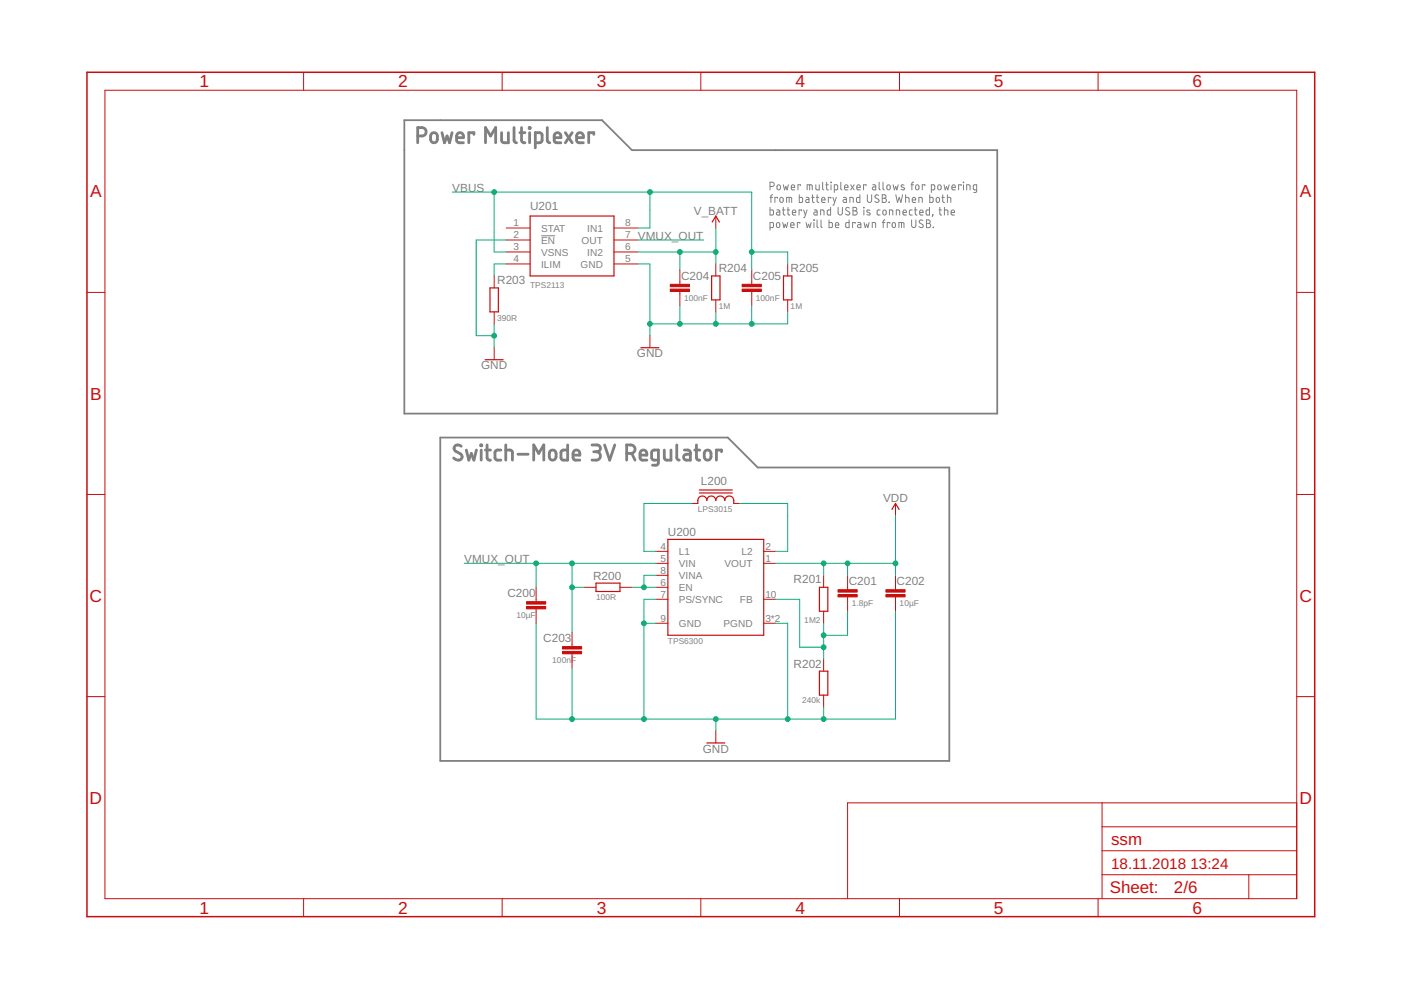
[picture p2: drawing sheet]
<svg xmlns="http://www.w3.org/2000/svg" width="297mm" height="210mm" viewBox="0 0 297 210" stroke-linecap="round" stroke-linejoin="round" font-family="sans-serif">
<g fill="none" stroke="#808080" stroke-width=".59">
<path d="M88.6 28.8a1.58 1.58 0 0 0 1.5-.3 .9 .9 0 0 0 .2-.9 .9 .9 0 0 0-.8-.5h-.9v3.2M91.6 28.3l.6-.1 .4 .2 .1 .4a1.25 1.25 0 0 1-.3 1.3l-.4 .2-.4-.2a1.48 1.48 0 0 1 0-1.8zM93.7 28.1l.5 2.2 .6-1.5 .5 1.5 .5-2.2M96.8 29.2h1.5a.75 .75 0 0 0-.5-1.1 .75 .75 0 0 0-1 .7l.1 1.3 .3 .1 1.1 .1M100.5 28.5v-.4h-1.1v2.2M102.9 30.3v-3.2l1.1 1.7 1.1-1.7v3.2M106.3 28.1l.1 1.8 .5 .4h.9v-2.2M109 27.1v2.8l.5 .4M110.2 28.1h1.1M110.6 27.1v2.6l.2 .5 .5 .1M112.2 27.1h.2v.1h-.2zM112.3 28.1v2.2"/>
<path d="M113.5 30.3l1.1-.1 .2-.1 .1-1.4-.3-.5-1.1-.1v3.2M116 27.1l.1 2.8 .5 .4M117.5 29.2h1.4a.74 .74 0 0 0-.5-1 .74 .74 0 0 0-.9 .6l.1 1.3 .3 .1 1 .1M119.9 28.1l1.4 2.2M121.3 28.1l-1.4 2.2M122.3 29.2h1.4a.74 .74 0 0 0-.5-1 .74 .74 0 0 0-.9 .6v1.3l.3 .1 1.1 .1M125.9 28.5v-.4h-1.1v2.2M97.8 94.6a.8 .8 0 0 0-1.2-.2 .8 .8 0 0 0 0 1.3l1 .5a.78 .78 0 0 1 .2 1.1 .78 .78 0 0 1-1.1 .2l-.5-.4M98.9 95.4l.5 2.2 .5-1.5 .6 1.5 .5-2.2M101.9 94.3h.2v.2h-.2zM102 95.4v2.2M102.9 95.4h1.1"/>
<path d="M103.3 94.3v2.9l.2 .3 .5 .1M106.2 95.4h-.9l-.4 .5 .2 1.4 .2 .2 .9 .1M107.2 95.4h.9a.51 .51 0 0 1 .5 .5v1.7M107.2 94.3v3.3M109.8 96.3h2.2M113.2 97.6v-3.3l1 1.8 1.1-1.8v3.3M116.6 95.7a.72 .72 0 0 1 .8-.3 .72 .72 0 0 1 .5 .7v.8a.72 .72 0 0 1-.7 .7 .72 .72 0 0 1-.7-.7zM120.4 94.3v3.3l-1.3-.1-.2-.5 .1-1.4 .3-.2h1.1M121.5 96.5h1.4a.76 .76 0 0 0-.5-1.1 .76 .76 0 0 0-.9 .7v.9l.2 .5 1.2 .1M125.5 94.3h1.1a.72 .72 0 0 1 .7 .8 .72 .72 0 0 1-.7 .7h-.7M126.4 95.8a.89 .89 0 0 1 .9 .9 .89 .89 0 0 1-.9 .9h-.9M128.2 94.3l1.1 3.3 1-3.3"/>
<path d="M132.9 96.1a1.56 1.56 0 0 0 1.5-.3 .89 .89 0 0 0 .2-.9 .89 .89 0 0 0-.8-.6h-.9v3.3M133.9 96.1l.7 1.5M135.7 96.5h1.4a.76 .76 0 0 0-.5-1.1 .76 .76 0 0 0-.9 .7v1.1l.2 .3 1.2 .1M139.6 97.6l-1.1-.1-.2-.2-.1-1.4 .3-.5h1.1v2.7a.51 .51 0 0 1-.5 .5h-.8M140.8 95.4l.1 1.8 .2 .3 .3 .1h.9v-2.2M143.5 94.3v2.9l.2 .3 .3 .1M145.1 95.4h.9l.4 .5v1.7h-.8a.62 .62 0 0 1-.7-.7 .62 .62 0 0 1 .7-.6h.8M147.3 95.4h1.1M147.7 94.3v2.9l.2 .3 .5 .1M149.6 95.5l.4-.1 .5 .1a1.48 1.48 0 0 1 0 1.9l-.5 .2-.4-.2-.3-.5a1.25 1.25 0 0 1 .3-1.4zM153 95.8v-.4h-1.1v2.2"/>
</g>
<path d="M85.7 25.5h41.9l6.4 6.3h77.4v55.9h-125.7zM93.3 92.8h61l6.4 6.3h40.6v62.2h-108z" fill="none" stroke="#808080" stroke-width=".38"/>
<g fill="none" stroke="#808080" stroke-width=".21">
<path d="M163.3 39.5h.4a.46 .46 0 0 0 .5-.4 .46 .46 0 0 0-.5-.5h-.4v1.7M164.8 39.3h.6l.1 .6a.36 .36 0 0 1-.4 .4 .36 .36 0 0 1-.4-.4zM166.1 39.2l.2 1.1 .3-.8 .3 .8 .3-1.1M167.8 39.7h.7a.38 .38 0 0 0-.3-.5 .38 .38 0 0 0-.4 .3l.1 .7 .6 .1M169.7 39.4v-.2h-.5v1.1M171.7 39.2v1.1M173 39.2v.9l.2 .2h.5v-1.1M174.4 38.6v1.4l.3 .3M175.1 39.2h.5M175.3 38.6v1.5l.3 .2M176.1 38.6l.2 .1zM176.2 39.2v1.1"/>
<path d="M178.3 38.6v1.4l.2 .3M179.1 39.7h.7a.38 .38 0 0 0-.3-.5 .38 .38 0 0 0-.4 .3l.1 .7 .6 .1M180.4 39.2l.7 1.1M181.1 39.2l-.7 1.1M181.7 39.7h.7a.38 .38 0 0 0-.2-.5 .38 .38 0 0 0-.5 .3l.1 .7 .6 .1M183.6 39.4v-.2h-.5v1.1M185 39.2h.5l.2 .3v.8l-.6-.1-.1-.2v-.2l.7-.2M186.4 38.6v1.4l.2 .3M187.2 38.6v1.4l.3 .3M188.1 39.3h.5l.1 .6a.36 .36 0 0 1-.3 .4 .36 .36 0 0 1-.4-.4zM189.4 39.2l.2 1.1 .3-.8 .3 .8 .2-1.1M191.7 39.3l-.4-.1-.3 .2 .7 .5v.2l-.2 .2-.4-.1"/>
<path d="M193.1 39.2h.6M193.7 38.6l-.3 .2-.1 1.5M194.2 39.3h.5l.1 .6a.36 .36 0 0 1-.3 .4 .36 .36 0 0 1-.4-.4zM196.1 39.4v-.2h-.6v1.1M198.9 39.3h.5l.1 .6a.36 .36 0 0 1-.3 .4 .36 .36 0 0 1-.4-.4zM200.2 39.2l.2 1.1 .3-.8 .3 .8 .2-1.1M201.8 39.7h.8a.39 .39 0 0 0-.3-.5 .39 .39 0 0 0-.5 .3l.1 .7 .7 .1M203.8 39.4v-.2h-.6v1.1M204.2 38.6l.1 .1zM204.3 39.2v1.1M114.7 50h3M163.3 44v1.6h.6l.1-.3v-.6l-.2-.2h-.5"/>
<path d="M163.3 48.3l.5-.1 .2-.1v-.6l-.1-.3h-.6v1.6M163.3 41.8h.5M163.8 41.3h-.2l-.2 .3v1.3M164.7 44.5h.5l.1 .3v.8h-.5l-.2-.2 .1-.3 .6-.1M164.7 47.3h.5l.1 .6a.36 .36 0 0 1-.3 .4 .36 .36 0 0 1-.4-.4zM164.8 42v-.2h-.5v1.1M165.4 42h.5l.2 .6a.36 .36 0 0 1-.4 .3 .36 .36 0 0 1-.4-.3zM165.9 44.5h.5M165.9 47.2l.3 1.1 .3-.8 .3 .8 .2-1.1M166.1 44v1.4l.3 .2M166.8 42.9v-1.1l1 .1 .1 1M166.9 44.5h.5"/>
<path d="M167.1 44v1.4l.3 .2M167.3 41.8v1.1M167.6 47.7h.8a.38 .38 0 0 0-.3-.5 .38 .38 0 0 0-.5 .3l.1 .7 .7 .1M168 45.1h.7a.38 .38 0 0 0-.2-.6 .38 .38 0 0 0-.5 .4l.1 .6 .6 .1M169.5 41.3v1.6h.6l.1-.9-.2-.1-.5-.1M169.6 47.4v-.2h-.5v1.1M169.9 44.7v-.2h-.5v1.1M170.4 44.5l.4 1.1M170.9 41.8l.5 .1 .1 .2v.8h-.5l-.2-.2 .1-.3 .6-.1M170.9 47.2l.3 1.1 .2-.8 .3 .8 .3-1.1M171.1 44.5l-.5 1.6h-.2M171.1 40.3v-1.1l1 .1 .1 1"/>
<path d="M172.1 41.8h.5M172.3 41.3v1.5l.3 .1M172.5 46.6l.1 .1zM172.6 47.2v1.1M172.6 44.5h.5l.1 .3v.8h-.5l-.2-.2 .1-.3 .6-.1M173.1 41.8h.5M173.2 46.6v1.4l.3 .3M173.2 41.3l.1 1.5 .3 .1M174 45.6v-1.1l.7 .1v1M174.1 46.6v1.4l.2 .3M174.2 42.4h.7a.38 .38 0 0 0-.2-.5 .38 .38 0 0 0-.5 .3l.1 .6 .6 .1M175.8 46.6v1.7l.6-.1 .1-.9-.2-.1h-.5"/>
<path d="M176.1 44v1.6h-.5l-.2-.3v-.6l.2-.2h.5M176.1 42v-.2h-.5v1.1M176.6 41.8l.4 1.1M176.9 40.3l.5-.1 .2-.1-.1-.9h-.6v1.6M177.1 47.7h.7a.38 .38 0 0 0-.2-.5 .38 .38 0 0 0-.5 .3l.1 .7 .6 .1M177.3 41.8l-.5 1.7h-.2M177.7 44v1.1a.46 .46 0 0 0 .4 .5 .46 .46 0 0 0 .5-.5v-1.1M178.8 41.8l.5 .1 .2 .2v.8h-.6l-.2-.2 .1-.3 .7-.1M180 46.6v1.7l-.5-.1-.2-.2 .1-.7 .6-.1M180.1 44.1l-.4-.1-.4 .3 .1 .3 .6 .3a.4 .4 0 0 1 .1 .6 .4 .4 0 0 1-.7 0l-.1-.1M180.2 42.9v-1.1l.7 .2v.9M180.8 44h.5a.37 .37 0 0 1 .4 .3 .37 .37 0 0 1-.4 .4 .44 .44 0 0 1 .5 .4 .44 .44 0 0 1-.5 .5h-.5z"/>
<path d="M180.8 44.7h.5M181.3 47.4v-.2h-.5v1.1M181.9 47.2h.5l.1 .3v.8l-.5-.1-.2-.2 .1-.2 .6-.2M182.3 41.3v1.6h-.5l-.2-.2v-.7l.2-.1 .5-.1M183.1 44l.1 .1zM183.2 44.5v1.1M183.2 47.2l.3 1.1 .2-.8 .3 .8 .3-1.1M183.9 41.3v1.2a.46 .46 0 0 0 .5 .4 .46 .46 0 0 0 .4-.4v-1.2M184.4 44.6l-.4-.1-.2 .3 .7 .4v.3l-.2 .1-.5-.1M184.9 48.3v-1.1l.7 .1 .1 1M186.3 41.4a.41 .41 0 0 0-.6-.1 .41 .41 0 0 0-.1 .6l.6 .3a.38 .38 0 0 1 .1 .6 .38 .38 0 0 1-.5 .1l-.3-.2M186.6 44.5h-.5l-.1 .3 .1 .7 .5 .1"/>
<path d="M187 41.3h.5a.37 .37 0 0 1 .4 .4 .37 .37 0 0 1-.4 .3 .44 .44 0 0 1 .4 .5 .44 .44 0 0 1-.4 .4h-.5zM187 42h.5M187.1 47.2h.5M187.3 44.6h.5l.1 .6a.36 .36 0 0 1-.4 .4 .36 .36 0 0 1-.3-.4zM187.6 46.6l-.2 .1-.1 .2v1.4M188.5 42.8l.1 .1zM188.6 45.6v-1.1l.7 .1v1M188.7 47.4v-.2h-.6v1.1M189.3 47.3h.5l.1 .6a.36 .36 0 0 1-.4 .4 .36 .36 0 0 1-.4-.4zM189.9 41.3l.4 1.6 .3-1.1 .4 1.1 .4-1.6M190 45.6v-1.1l.7 .1 .1 1M190.6 48.3v-1.1l1 .1 .1 1"/>
<path d="M191.1 47.2v1.1M191.5 45.1h.7a.38 .38 0 0 0-.3-.6 .38 .38 0 0 0-.4 .4v.6l.7 .1M192 41.8l.7 .2v.9M192 41.3v1.6M193.3 46.6v1.2a.46 .46 0 0 0 .4 .5 .46 .46 0 0 0 .5-.5v-1.2M193.4 42.4h.7a.38 .38 0 0 0-.2-.5 .38 .38 0 0 0-.5 .3l.1 .6 .6 .1M193.4 44.5h-.4l-.2 .3 .1 .7 .5 .1M193.9 44.5h.5M194.1 44v1.4l.3 .2M194.8 42.9v-1.1l.7 .2v.9M195 45.1h.7a.38 .38 0 0 0-.2-.6 .38 .38 0 0 0-.5 .4l.1 .6 .6 .1M195.7 46.8a.42 .42 0 0 0-.6-.1 .42 .42 0 0 0-.1 .5l.6 .4a.38 .38 0 0 1 .1 .5 .38 .38 0 0 1-.5 .1l-.4-.2"/>
<path d="M196.4 46.6h.5a.37 .37 0 0 1 .3 .4 .37 .37 0 0 1-.3 .4 .44 .44 0 0 1 .4 .4 .44 .44 0 0 1-.4 .5h-.5zM196.4 47.4h.5M197.1 44v1.6h-.6l-.2-.3 .1-.7 .7-.1M197.1 41.3v1.6h.6l.1-.9-.1-.1-.6-.1M197.5 40.3l.5-.1 .2-.1-.1-.9h-.6v1.6M197.7 45.5l.1 .1zM197.8 45.6l-.1 .4M197.8 48.2l.2 .1zM198.6 42h.5l.1 .6a.36 .36 0 0 1-.4 .3 .36 .36 0 0 1-.3-.3zM199.1 44.5h.5M199.3 44v1.4l.3 .2M199.7 41.8h.5"/>
<path d="M199.9 41.3v1.5l.3 .1M200.2 44.5l.7 .1 .1 1M200.2 44v1.6M200.9 41.8l.6 .2 .1 .9M200.9 41.3v1.6M201.7 45.1h.7a.38 .38 0 0 0-.3-.6 .38 .38 0 0 0-.4 .4v.6l.7 .1M205 40.3v-1.1l.7 .1v1M207.1 40.3l-.6-.1-.1-.1v-.6l.1-.3h.6v1.3l-.2 .3h-.4"/>
</g>
<g fill="none" stroke="#c90d0c" stroke-width=".21">
<path d="M22.2 19.1h252.7v171.4h-252.7zM64.4 15.3v3.8M106.5 15.3v3.8M148.6 15.3v3.8M190.7 15.3v3.8M232.8 15.3v3.8M104.8 58.5v2.5M107.3 48.3h5.1M107.3 50.9h5.1M107.3 53.4h5.1M107.3 56h5.1M130.2 48.3h5.1"/>
<path d="M130.2 50.9h5.1M130.2 53.4h5.1M130.2 56h5.1M144.1 57.2v3.1M151.8 45.8v2.5M151.8 56v2.5M159.4 57.2v3.1M167 56v2.5M18.4 62h3.8M104.8 66.1v2.6M104.8 73.7v2.6M137.8 71.2v2.5"/>
<path d="M144.1 61.8v3.1M151.8 63.6v2.5M159.4 61.8v3.1M167 63.6v2.5M274.9 62h3.8M18.4 104.8h3.8M139.1 116.9h2.5M139.1 119.4h2.5M146.7 106.7h1.3M155.6 106.7h1.2M161.9 116.9h2.6M161.9 119.4h2.6"/>
<path d="M189.9 106.7v2.6M274.9 104.8h3.8M113.7 124.5v3.1M113.7 129.1v3M121.3 134v3.1M121.3 138.6v3.1M123.8 124.5h2.6M131.4 124.5h2.6M139.1 124.5h2.5M139.1 122h2.5M139.1 127.1h2.5M139.1 132.1h2.5"/>
<path d="M161.9 127.1h2.6M161.9 132.1h2.6M174.6 122v2.5M174.6 129.6v2.5M174.6 139.8v2.5M179.7 122v3M179.7 126.6v3M189.9 122v3M189.9 126.6v3M18.4 147.7h3.8M151.8 155v2.5M174.6 147.4v2.5"/>
<path d="M274.9 147.7h3.8M233.7 170.2v20.3M233.7 175.3h41.2M274.9 170.2h-95.2v20.3M64.4 190.5v3.9M106.5 190.5v3.9M148.6 190.5v3.9M190.7 190.5v3.9M232.8 190.5v3.9M233.7 185.5h41.2M233.7 180.4h41.2M264.8 185.5v5"/>
</g>
<path d="M18.4 15.3h260.3v179.1h-260.3z" fill="none" stroke="#c90d0c" stroke-width=".32"/>
<g fill="none" stroke="#c90d0c" stroke-width=".25">
<path d="M112.4 45.8h17.8v12.7h-17.8zM150.9 58.5h1.8v5.1h-1.8zM151 47.1l.8-1.3 .7 1.3M166.1 58.5h1.8v5.1h-1.8zM102.9 76.3h3.8M103.9 61h1.8v5.1h-1.8zM135.9 73.7h3.8M141.6 114.4h20.3v20.3h-20.3zM148 106.7a1.12 1.12 0 0 1 1-1.5l.7 .4 .2 .5a.95 .95 0 0 1 .9-.9 .95 .95 0 0 1 1 .9 .95 .95 0 0 1 .9-.9 .95 .95 0 0 1 1 .9 .95 .95 0 0 1 .9-.9 .95 .95 0 0 1 1 .9v.6M148.3 104.5h7M148.3 103.9h7M189.1 108l.8-1.3 .7 1.3"/>
<path d="M126.4 123.6h5v1.8h-5zM173.7 124.5h1.8v5.1h-1.8zM149.9 157.5h3.8M173.7 142.3h1.8v5.1h-1.8z"/>
</g>
<g fill="#c90d0c" stroke="#c90d0c" stroke-width=".21">
<path d="M111.6 128.6h4.1v.5h-4.1z"/>
<path d="M111.6 127.6h4.1v.5h-4.1z"/>
<path d="M119.3 138.1h4v.5h-4z"/>
<path d="M119.3 137.1h4v.5h-4z"/>
<path d="M177.7 126h4v.6h-4z"/>
<path d="M177.7 125h4v.5h-4z"/>
<path d="M187.8 126h4.1v.6h-4.1z"/>
<path d="M187.8 125h4.1v.5h-4.1z"/>
<path d="M142.1 61.3h4.1v.5h-4.1z"/>
<path d="M142.1 60.3h4.1v.5h-4.1z"/>
<path d="M157.4 61.3h4v.5h-4z"/>
<path d="M157.4 60.3h4v.5h-4z"/>
</g>
<g fill="none" stroke="#0dab76" stroke-width=".21">
<path d="M95.9 40.7h63.5v16.5M104.8 40.7v12.7h2.5M107.3 56h-2.5v2.5M107.3 50.9h-6.3v20.3h3.8M135.3 56h2.5v15.2M135.3 50.9h13.9M135.3 53.4h16.5M137.8 40.7v7.6h-2.5M144.1 53.4v3.8M151.8 48.3v7.7M159.4 53.4h7.6v2.6M104.8 68.7v5"/>
<path d="M144.1 64.9v3.8M151.8 66.1v2.6M159.4 64.9v3.8M167 66.1v2.6h-29.2M98.4 119.4h40.7M113.7 119.4v5.1M121.3 119.4v14.6M146.7 106.7h-10.2v10.2h2.6M156.8 106.7h10.2v10.2h-2.5M164.5 119.4h25.4M174.6 119.4v2.6M179.7 119.4v2.6"/>
<path d="M189.9 109.3v12.7M121.3 124.5h2.5M134 124.5h5.1M136.5 132.1h2.6M139.1 127.1h-2.6v25.4M139.1 122h-2.6v2.5M164.5 127.1h5v10.1h5.1M164.5 132.1h2.5v20.4M174.6 132.1v7.7M179.7 129.6v5.1h-5.1M189.9 129.6v22.9h-76.2v-20.4M121.3 141.7v10.8"/>
<path d="M151.8 152.5v2.5M174.6 149.9v2.6"/>
</g>
<g fill="#0dab76" stroke="#0dab76" stroke-width=".21">
<circle cx="174.6" cy="137.2" r=".51"/>
<circle cx="174.6" cy="134.7" r=".51"/>
<circle cx="136.5" cy="124.5" r=".51"/>
<circle cx="167" cy="152.5" r=".51"/>
<circle cx="151.8" cy="152.5" r=".51"/>
<circle cx="136.5" cy="152.5" r=".51"/>
<circle cx="174.6" cy="152.5" r=".51"/>
<circle cx="121.3" cy="152.5" r=".51"/>
<circle cx="136.5" cy="132.1" r=".51"/>
<circle cx="137.8" cy="68.7" r=".51"/>
<circle cx="151.8" cy="68.7" r=".51"/>
<circle cx="159.4" cy="68.7" r=".51"/>
<circle cx="144.1" cy="68.7" r=".51"/>
<circle cx="104.8" cy="71.2" r=".51"/>
<circle cx="174.6" cy="119.4" r=".51"/>
<circle cx="179.7" cy="119.4" r=".51"/>
<circle cx="189.9" cy="119.4" r=".51"/>
<circle cx="104.8" cy="40.7" r=".51"/>
<circle cx="159.4" cy="53.4" r=".51"/>
<circle cx="137.8" cy="40.7" r=".51"/>
<circle cx="144.1" cy="53.4" r=".51"/>
<circle cx="151.8" cy="53.4" r=".51"/>
<circle cx="121.3" cy="119.4" r=".51"/>
<circle cx="113.7" cy="119.4" r=".51"/>
<circle cx="121.3" cy="124.5" r=".51"/>
</g>
<g font-size="3.7" fill="#c90d0c">
<text x="42.3" y="18.5">1</text>
<text x="84.4" y="18.5">2</text>
<text x="126.5" y="18.5">3</text>
<text x="168.6" y="18.5">4</text>
<text x="210.7" y="18.5">5</text>
<text x="252.9" y="18.5">6</text>
<text x="19.1" y="41.9">A</text>
<text x="275.6" y="41.9">A</text>
<text x="19.1" y="84.7">B</text>
<text x="275.6" y="84.7">B</text>
<text x="19" y="127.6">C</text>
<text x="275.5" y="127.6">C</text>
<text x="19" y="170.4">D</text>
<text x="275.5" y="170.4">D</text>
<text x="42.3" y="193.7">1</text>
<text x="84.4" y="193.7">2</text>
<text x="126.5" y="193.7">3</text>
<text x="168.6" y="193.7">4</text>
<text x="210.7" y="193.7">5</text>
<text x="252.9" y="193.7">6</text>
</g>
<g font-size="3.6" fill="#c90d0c">
<text x="235.6" y="179.1">ssm</text>
<text x="235.3" y="189.4">Sheet:</text>
<text x="248.9" y="189.3">2/6</text>
</g>
<g font-size="3.2" fill="#c90d0c">
<text x="235.6" y="184.2">18.11.2018</text>
<text x="252.4" y="184.2">13:24</text>
</g>
<g font-size="2.5" fill="#808080">
<text x="95.9" y="40.7">VBUS</text>
<text x="112.4" y="44.5">U201</text>
<text x="147.1" y="45.5">V_BATT</text>
<text x="135.3" y="50.9">VMUX_OUT</text>
<text x="144.4" y="59.4">C204</text>
<text x="152.4" y="57.6">R204</text>
<text x="159.6" y="59.4">C205</text>
<text x="167.6" y="57.6">R205</text>
<text x="105.4" y="60.2">R203</text>
<text x="135" y="75.8">GND</text>
<text x="102" y="78.3">GND</text>
<text x="148.6" y="102.9">L200</text>
<text x="187.2" y="106.5">VDD</text>
<text x="141.6" y="113.7">U200</text>
<text x="98.4" y="119.4">VMUX_OUT</text>
<text x="125.7" y="123">R200</text>
<text x="168.3" y="123.7">R201</text>
<text x="180" y="124.1">C201</text>
<text x="190.1" y="124.1">C202</text>
<text x="107.6" y="126.7">C200</text>
<text x="115.2" y="136.2">C203</text>
<text x="168.3" y="141.7">R202</text>
<text x="149" y="159.6">GND</text>
</g>
<g font-size="2.1" fill="#808080">
<text x="108.9" y="48">1</text>
<text x="132.5" y="48">8</text>
<text x="108.9" y="50.5">2</text>
<text x="108.9" y="53.1">3</text>
<text x="114.7" y="49.1">STAT</text>
<text x="114.7" y="51.6">EN</text>
<text x="123.3" y="51.6">OUT</text>
<text x="124.5" y="49.1">IN1</text>
<text x="132.5" y="53.1">6</text>
<text x="132.5" y="50.5">7</text>
<text x="108.9" y="55.6">4</text>
<text x="114.7" y="54.2">VSNS</text>
<text x="114.7" y="56.7">ILIM</text>
<text x="123.1" y="56.7">GND</text>
<text x="124.5" y="54.2">IN2</text>
<text x="132.5" y="55.6">5</text>
<text x="140.1" y="116.5">4</text>
<text x="140.1" y="119.1">5</text>
<text x="143.9" y="117.7">L1</text>
<text x="157.2" y="117.7">L2</text>
<text x="162.3" y="116.5">2</text>
<text x="162.3" y="119.1">1</text>
<text x="140.1" y="121.6">8</text>
<text x="140.1" y="124.2">6</text>
<text x="143.9" y="120.2">VIN</text>
<text x="143.9" y="122.7">VINA</text>
<text x="143.9" y="125.3">EN</text>
<text x="153.6" y="120.2">VOUT</text>
<text x="140.1" y="126.7">7</text>
<text x="140.1" y="131.8">9</text>
<text x="143.9" y="127.8">PS/SYNC</text>
<text x="156.9" y="127.8">FB</text>
<text x="162.3" y="126.7">10</text>
<text x="162.3" y="131.8">3*2</text>
<text x="143.9" y="132.9">GND</text>
<text x="153.4" y="132.9">PGND</text>
</g>
<g font-size="1.8" fill="#808080">
<text x="112.4" y="61">TPS2113</text>
<text x="145" y="63.8">100nF</text>
<text x="152.4" y="65.6">1M</text>
<text x="160.3" y="63.8">100nF</text>
<text x="167.6" y="65.6">1M</text>
<text x="105.4" y="68.1">390R</text>
<text x="148" y="108.6">LPS3015</text>
<text x="109.5" y="131.1">10µF</text>
<text x="126.4" y="127.2">100R</text>
<text x="180.6" y="128.6">1.8pF</text>
<text x="190.7" y="128.6">10µF</text>
<text x="141.6" y="136.6">TPS6300</text>
<text x="170.5" y="132">1M2</text>
<text x="117.1" y="140.6">100nF</text>
<text x="170.1" y="149.2">240k</text>
</g>
</svg>
